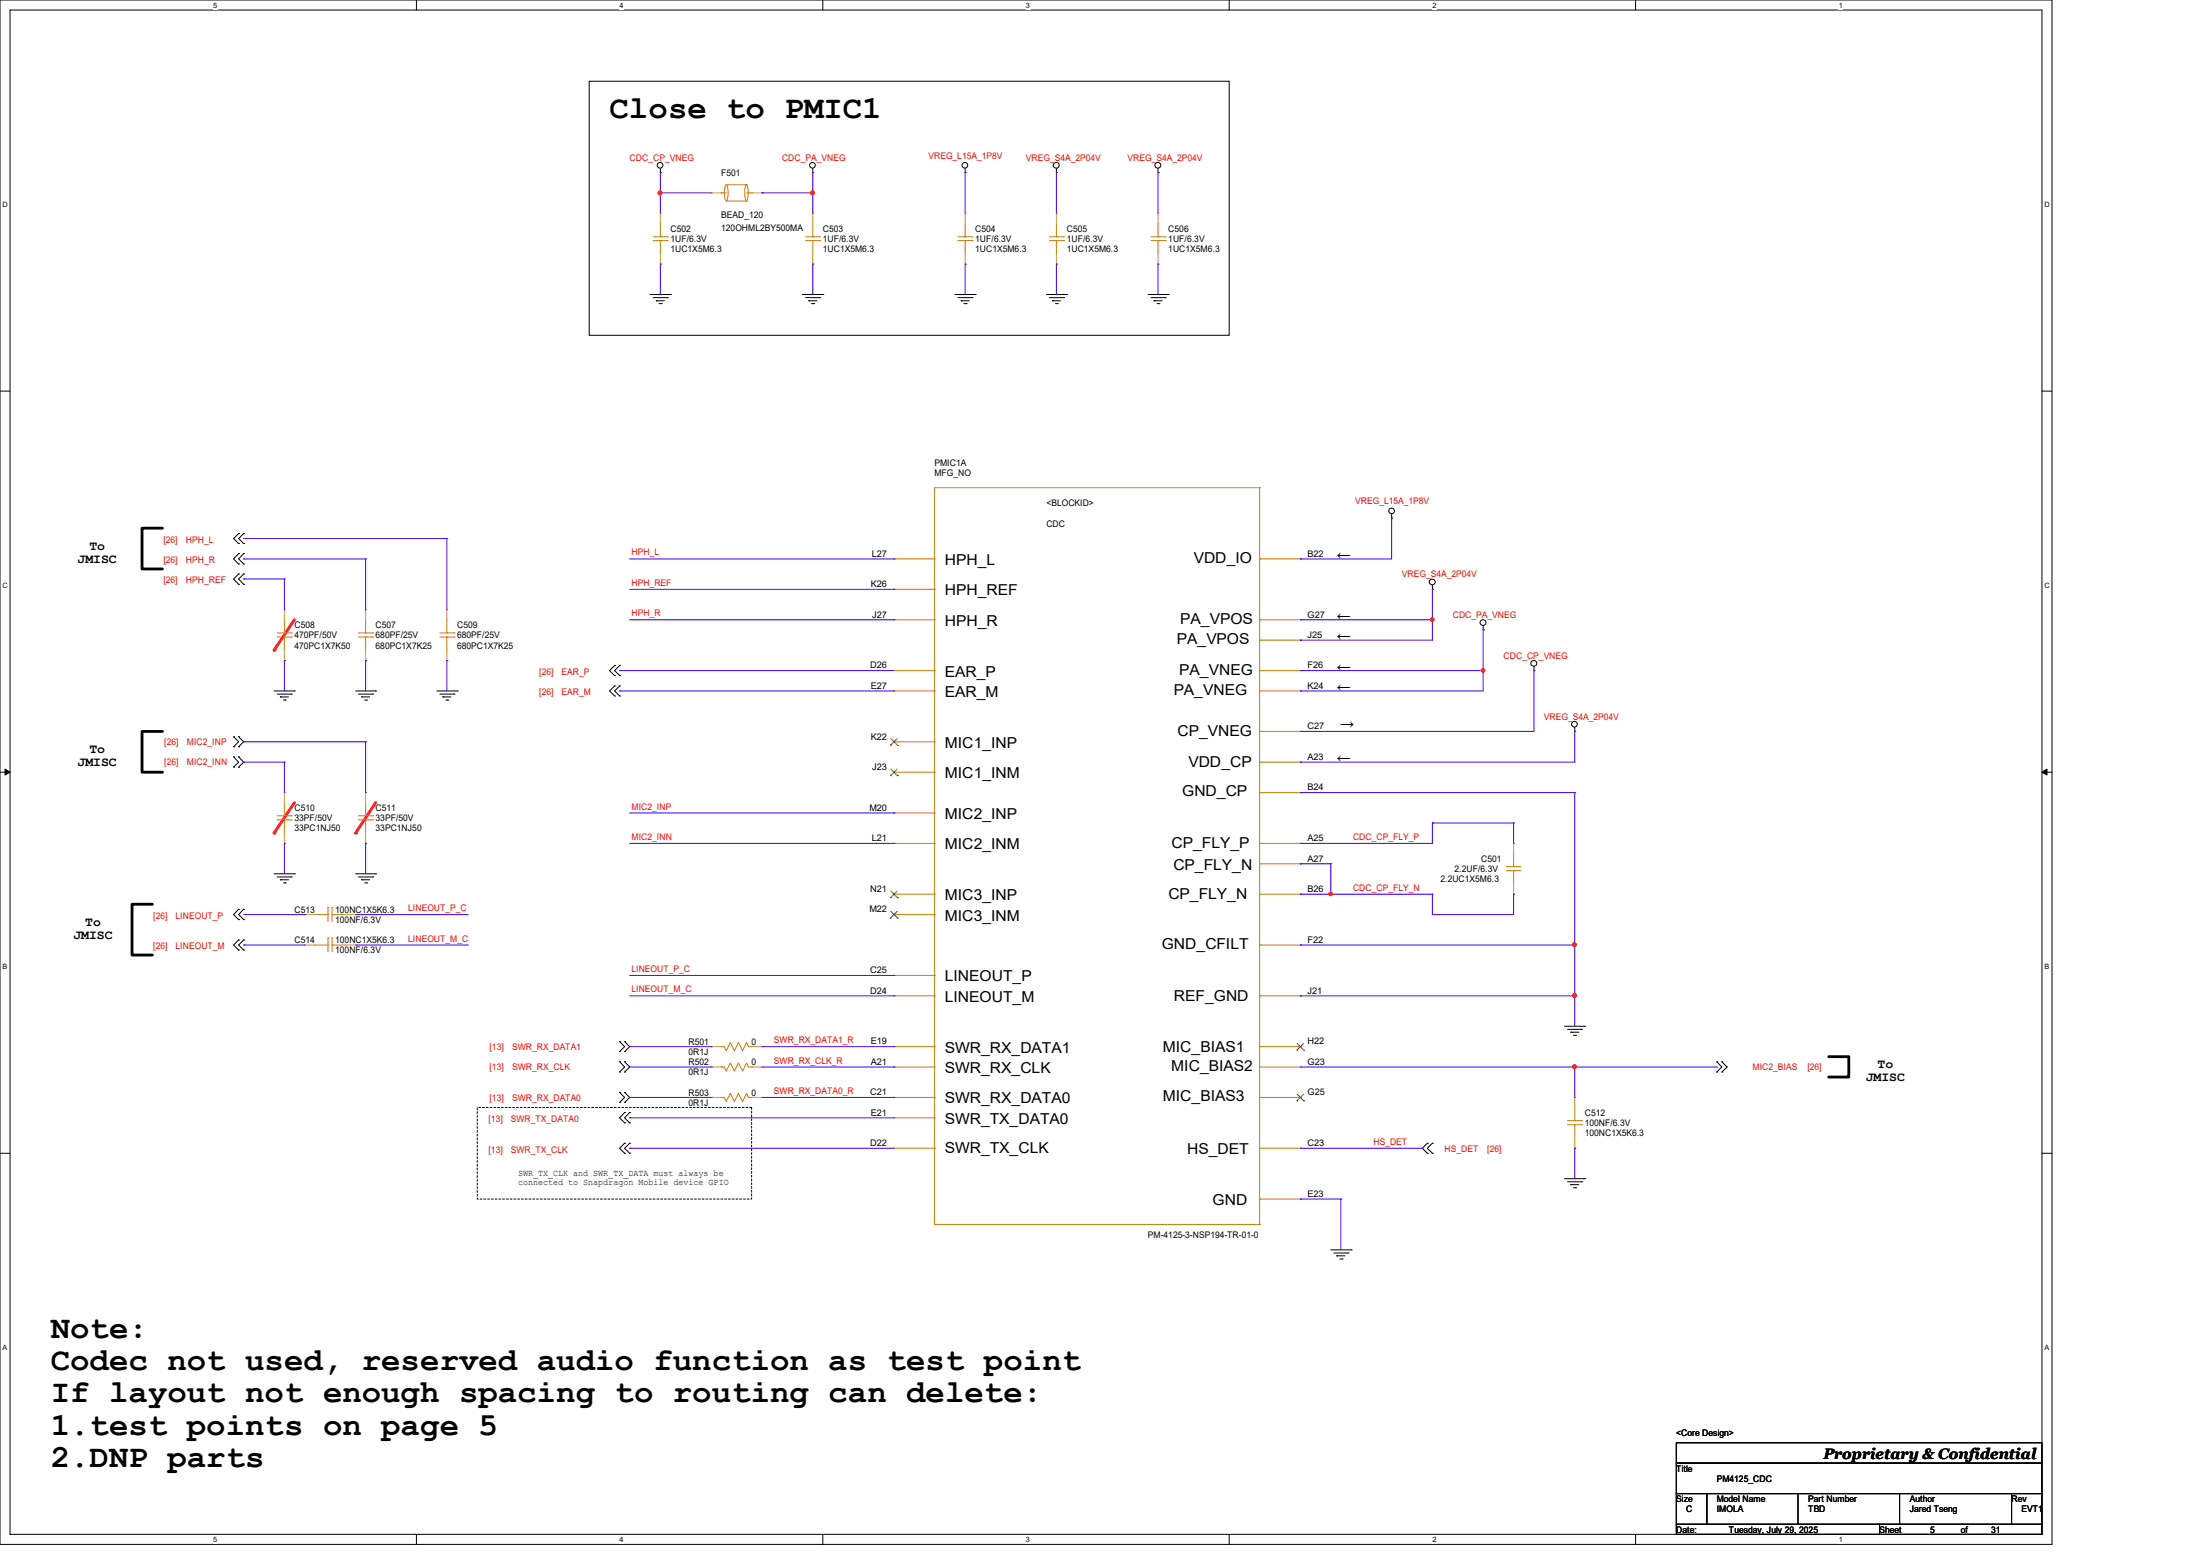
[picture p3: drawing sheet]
<svg xmlns="http://www.w3.org/2000/svg" width="297mm" height="210mm" viewBox="0 0 297 210" stroke-linecap="round" stroke-linejoin="round" font-family="sans-serif">
<path d="M0 0h277v208.4h-277zM1.4 1.4h274.3v205.7h-274.3z" fill="none" stroke="#000" stroke-width=".14"/>
<g fill="#fff">
<path d="M28.8 .1h.5v1.1h-.5z"/>
<path d="M28.8 207.2h.5v1.1h-.5z"/>
</g>
<path d="M56.2 0v1.4M56.2 207.1v1.3" fill="none" stroke="#000" stroke-width=".14"/>
<g fill="#fff">
<path d="M83.7 .1h.5v1.1h-.5z"/>
<path d="M83.7 207.2h.5v1.1h-.5z"/>
</g>
<path d="M111.1 0v1.4M111.1 207.1v1.3" fill="none" stroke="#000" stroke-width=".14"/>
<g fill="#fff">
<path d="M138.5 .1h.6v1.1h-.6z"/>
<path d="M138.5 207.2h.6v1.1h-.6z"/>
</g>
<path d="M165.9 0v1.4M165.9 207.1v1.3" fill="none" stroke="#000" stroke-width=".14"/>
<g fill="#fff">
<path d="M193.4 .1h.5v1.1h-.5z"/>
<path d="M193.4 207.2h.5v1.1h-.5z"/>
</g>
<path d="M220.8 0v1.4M220.8 207.1v1.3" fill="none" stroke="#000" stroke-width=".14"/>
<g fill="#fff">
<path d="M248.2 .1h.6v1.1h-.6z"/>
<path d="M248.2 207.2h.6v1.1h-.6z"/>
<path d="M.3 27.1h.8v1.1h-.8z"/>
<path d="M276 27.1h.7v1.1h-.7z"/>
<path d="M.3 78.5h.8v1.1h-.8z"/>
<path d="M276 78.5h.7v1.1h-.7z"/>
</g>
<path d="M0 52.8h1.4M275.7 52.8h1.3" fill="none" stroke="#000" stroke-width=".14"/>
<g fill="#fff">
<path d="M.3 129.9h.7v1.1h-.7z"/>
<path d="M276 129.9h.6v1.1h-.6z"/>
</g>
<path d="M0 104.2h1.4M275.7 104.2h1.3" fill="none" stroke="#000" stroke-width=".14"/>
<path d="M.7 103.8l.7 .4-.7 .4zM275.7 104.2l.7-.4v.8z" fill="#000" stroke="#000" stroke-width=".14"/>
<g fill="#fff">
<path d="M.3 181.4h.7v1.1h-.7z"/>
<path d="M276 181.4h.6v1.1h-.6z"/>
</g>
<path d="M79.5 11h86.4v34.3h-86.4zM0 155.7h1.4M275.7 155.7h1.3" fill="none" stroke="#000" stroke-width=".14"/>
<path d="M64.4 149.5h37.1v12.3h-37.1z" fill="none" stroke="#000" stroke-width=".14" stroke-dasharray=".3"/>
<path d="M39.8 108.3l-2.8 4.1" fill="none" stroke="#f00" stroke-width=".38"/>
<circle cx="37" cy="112.4" r=".19" fill="#f00"/>
<path d="M50.7 108.3l-2.7 4.1" fill="none" stroke="#f00" stroke-width=".38"/>
<circle cx="48" cy="112.4" r=".19" fill="#f00"/>
<path d="M21.9 98.7h-2.7v5.5h2.7" fill="none" stroke="#000" stroke-width=".38"/>
<path d="M39.8 83.7l-2.8 4.1" fill="none" stroke="#f00" stroke-width=".38"/>
<circle cx="37" cy="87.8" r=".19" fill="#f00"/>
<path d="M21.9 71.3h-2.7v5.5h2.7M20.6 122h-2.8v6.9h2.8M246.9 142.6h2.7v2.8h-2.7" fill="none" stroke="#000" stroke-width=".38"/>
<g fill="none" stroke="#000" stroke-width=".14">
<path d="M87.8 39.8h2.7M89.2 23.3h.1M89.2 22.7v.6M90.5 39.8h.1M108.3 39.8h2.8M109.7 23.3h.1M109.7 22.7v.6M111.1 39.8h.1M128.9 39.8h2.8M130.3 23.3h.1M130.3 22.7v.6M131.7 39.8h.1"/>
<path d="M141.3 39.8h2.7M142.6 23.3h.1M142.6 22.7v.6M144 39.8h.1M155 39.8h2.7M156.3 23.3h.1M156.3 22.7v.6M157.7 39.8h.1M88.2 40.2h1.9M88.6 40.6h.1M88.6 40.6h1.1M89 41h.3"/>
<path d="M89.3 41h.1M90.1 40.2h.1M108.8 40.2h1.9M109.2 40.6h.1M109.2 40.6h1.1M109.6 41h.3M109.9 41h.1M110.7 40.2h.1M129.3 40.2h1.9M129.8 40.6h.1M129.8 40.6h1.1M130.1 41h.3"/>
<path d="M130.4 41h.1M131.2 40.2h.1M141.7 40.2h1.9M142.1 40.6h.1M142.1 40.6h1.1M142.5 41h.2M142.7 41h.1M143.6 40.2h.1M155.4 40.2h1.9M155.8 40.6h.1M155.8 40.6h1.1M156.2 41h.3"/>
<path d="M156.5 41h.1M157.3 40.2h.1M32.2 72h.1M32.2 73.4h.1M32.2 74.7h.1M32.2 76.1h.1M32.2 77.5h.1M32.2 78.9h.1M32.2 72l-.7 .7 .7 .7M32.2 74.7l-.7 .7 .7 .7M32.2 77.5l-.7 .6 .7 .8M32.9 72h.1"/>
<path d="M32.9 73.4h.1M32.9 74.7h.1M32.9 76.1h.1M32.9 77.5h.1M32.9 78.9h.1M32.9 72l-.7 .7 .7 .7M32.9 74.7l-.7 .7 .7 .7M32.9 77.5l-.7 .6 .7 .8M187.9 69.9h.1M187.9 69.4v.5M193.4 79.5h.1M193.4 79v.5"/>
<path d="M31.5 99.4h.1M31.5 99.4l.7 .7-.7 .7M32.2 99.4h.1M32.2 99.4l.7 .7-.7 .7M37 93.3h2.8M37.4 93.7h1.9M37.8 94.1h.1M37.8 94.1h1.1M38.3 94.5h.2M38.5 94.5h.1M39.3 93.7h.1M39.8 93.3h.1"/>
<path d="M48 93.3h2.7M48.4 93.7h1.9M48.8 94.1h.1M48.8 94.1h1.1M49.2 94.5h.3M49.5 94.5h.1M50.3 93.7h.1M50.7 93.3h.1M59 93.3h2.7M59.4 93.7h1.9M59.8 94.1h.1M59.8 94.1h1.1"/>
<path d="M60.2 94.5h.3M60.5 94.5h.1M61.3 93.7h.1M61.7 93.3h.1M83 89.8h.1M83 91.2h.1M83 92.6h.1M83 93.9h.1M83 89.8l-.7 .7 .7 .7M83 92.6l-.7 .7 .7 .6M83.7 89.8h.1M83.7 91.2h.1"/>
<path d="M83.7 92.6h.1M83.7 93.9h.1M83.7 89.8l-.7 .7 .7 .7M83.7 92.6l-.7 .7 .7 .6M200.2 85h.1M200.2 84.5v.5M207.1 90.5h.1M207.1 90v.5M212.6 98.7h.1M212.6 98.2v.5M31.5 100.8h.1M31.5 103.5h.1"/>
<path d="M31.5 102.2h.1M31.5 102.2l.7 .7-.7 .6M32.2 100.8h.1M32.2 102.2h.1M32.2 103.5h.1M32.2 102.2l.7 .7-.7 .6M37 117.9h2.8M37.4 118.4h1.9M37.8 118.7h.1M37.8 118.7h1.1M38.3 119.2h.2M38.5 119.2h.1"/>
<path d="M39.3 118.4h.1M39.8 117.9h.1M48 117.9h2.7M48.4 118.4h1.9M48.8 118.7h.1M48.8 118.7h1.1M49.2 119.2h.3M49.5 119.2h.1M50.3 118.4h.1M50.7 117.9h.1M32.2 122.7h.1M32.2 124.1h.1"/>
<path d="M32.2 126.9h.1M32.2 128.2h.1M32.2 122.7l-.7 .7 .7 .7M32.2 126.9l-.7 .7 .7 .6M32.9 122.7h.1M32.9 124.1h.1M32.9 126.9h.1M32.9 128.2h.1M32.9 122.7l-.7 .7 .7 .7M32.9 126.9l-.7 .7 .7 .6M211.2 138.5h2.8M211.6 138.9h1.9"/>
<path d="M212 139.3h.1M212 139.3h1.1M212.4 139.7h.3M212.7 139.7h.1M213.5 138.9h.1M214 138.5h.1M83.7 141.9h.1M83.7 140.6h.1M83.7 144.7h.1M83.7 143.3h.1M83.7 148.8h.1M83.7 147.4h.1"/>
<path d="M83.7 140.6l.6 .7-.6 .6M83.7 143.3l.6 .7-.6 .7M83.7 147.4l.6 .7-.6 .7M84.3 140.6h.1M84.3 141.9h.1M84.3 143.3h.1M84.3 144.7h.1M84.3 147.4h.1M84.3 148.8h.1M84.3 150.2h.1M84.3 151.6h.1M84.3 154.3h.1"/>
<path d="M84.3 155.7h.1M84.3 140.6l.7 .7-.7 .6M84.3 143.3l.7 .7-.7 .7M84.3 147.4l.7 .7-.7 .7M84.3 150.2l-.6 .7 .6 .7M84.3 154.3l-.6 .7 .6 .7M85 150.2h.1M85 151.6h.1M85 154.3h.1M85 155.7h.1M85 150.2l-.7 .7 .7 .7M85 154.3l-.7 .7 .7 .7"/>
<path d="M192.7 154.3h.1M192.7 155.7h.1M192.7 154.3l-.7 .7 .7 .7M193.4 155.7h.1M193.4 154.3h.1M193.4 154.3l-.7 .7 .7 .7M211.2 159.1h2.8M211.6 159.5h1.9M212 159.9h.1M212 159.9h1.1M213.5 159.5h.1M214 159.1h.1"/>
<path d="M231.8 143.3h.1M231.8 144.7h.1M231.8 143.3l.7 .7-.7 .7M232.5 143.3h.1M232.5 144.7h.1M232.5 143.3l.7 .7-.7 .7M179.7 168.7h2.7M180.1 169.1h1.9M180.5 169.5h.1M180.5 169.5h1.1M180.9 169.9h.3M181.2 169.9h.1"/>
<path d="M182 169.1h.1M182.4 168.7h.1M212.4 160.3h.3M212.7 160.3h.1M226.3 194.7h49.4v2.8h-49.4zM226.3 197.5h49.4v4.1h-49.4zM226.3 201.6h4.1v4.1h-4.1zM226.3 205.7h27.4v1.4h-27.4zM230.4 201.6h41.2v4.1h-41.2zM242.7 205.7h.1M242.7 201.6v4.1M253.7 205.7h22v1.4h-22z"/>
<path d="M256.5 205.7h.1M256.5 201.6v4.1M271.6 201.6h4.1v4.1h-4.1z"/>
<circle cx="89.1" cy="22.3" r=".38"/>
<circle cx="109.7" cy="22.3" r=".38"/>
<circle cx="130.3" cy="22.3" r=".38"/>
<circle cx="142.6" cy="22.3" r=".39"/>
<circle cx="156.3" cy="22.3" r=".39"/>
<circle cx="187.9" cy="69" r=".38"/>
<circle cx="193.4" cy="78.5" r=".39"/>
<circle cx="200.2" cy="84" r=".39"/>
<circle cx="207.1" cy="89.5" r=".39"/>
<circle cx="212.6" cy="97.7" r=".38"/>
</g>
<g fill="none" stroke="#cc8006" stroke-width=".14">
<path d="M88.2 32.5h1.9M88.2 32h1.9M89.2 32h.1M89.2 32.5h.1M89.2 30.1v1.9M89.2 32.5v1.8M90.1 32.5h.1M90.1 32h.1M97.4 26h.1M97.4 26h.6M97.9 25l.1-.1a2.42 2.42 0 0 1 0 2.2 2.46 2.46 0 0 1-.1-2.1zM98 27.1h2.8"/>
<path d="M98 24.9h2.8M100.7 25l.1-.1a2.62 2.62 0 0 1 0 2.2 2.65 2.65 0 0 1-.1-2.1zM100.8 27.1h.1M100.8 24.9h.1M100.8 26h.7M101.5 26h.1M108.8 32.5h1.9M108.8 32h1.9M109.7 32h.1M109.7 32.5h.1M109.7 30.1v1.9M109.7 32.5v1.8"/>
<path d="M110.7 32.5h.1M110.7 32h.1M129.3 32.5h1.9M129.3 32h1.9M130.3 32h.1M130.3 32.5h.1M130.3 30.1v1.9M130.3 32.5v1.8M131.2 32.5h.1M131.2 32h.1M141.7 32.5h1.9M141.7 32h1.9"/>
<path d="M142.6 32h.1M142.6 32.5h.1M142.6 30.1v1.9M142.6 32.5v1.8M143.6 32.5h.1M143.6 32h.1M155.4 32.5h1.9M155.4 32h1.9M156.3 32h.1M156.3 32.5h.1M156.3 30.1v1.9M156.3 32.5v1.8"/>
<path d="M157.3 32.5h.1M157.3 32h.1M120.7 75.4h5.5M120.7 79.5h5.5M126.2 75.4h.1M126.2 79.5h.1M170.1 65.8h.1M170.1 75.4h.1M170.1 65.8h-43.9v99.5M170.1 65.8v99.5M170.1 75.4h5.5M37.4 86h1.9"/>
<path d="M37.4 85.4h1.9M38.4 85.4h.1M38.4 86h.1M38.4 83.7v1.7M38.4 86v1.8M39.3 86h.1M39.3 85.4h.1M48.4 86h1.9M48.4 85.4h1.9M49.4 85.4h.1M49.4 86h.1M49.4 83.7v1.7"/>
<path d="M49.4 86v1.8M50.3 86h.1M50.3 85.4h.1M59.4 86h1.9M59.4 85.4h1.9M60.3 85.4h.1M60.3 86h.1M60.3 83.7v1.7M60.3 86v1.8M61.3 86h.1M61.3 85.4h.1M120.7 83.7h5.5"/>
<path d="M120.7 90.5h5.5M120.7 93.3h5.5M126.2 83.7h.1M126.2 90.5h.1M126.2 93.3h.1M170.1 83.7h.1M170.1 86.4h.1M170.1 90.5h.1M170.1 93.3h.1M170.1 98.7h.1M170.1 83.7h5.5M170.1 90.5h5.5"/>
<path d="M170.1 93.3h5.5M170.1 86.4h5.5M170.1 98.7h5.5M37.4 110.7h1.9M37.4 110.1h1.9M38.4 110.1h.1M38.4 110.7h.1M38.4 108.3v1.8M38.4 110.7v1.7M39.3 110.7h.1M39.3 110.1h.1M48.4 110.7h1.9"/>
<path d="M48.4 110.1h1.9M49.4 110.1h.1M49.4 110.7h.1M49.4 108.3v1.8M49.4 110.7v1.7M50.3 110.7h.1M50.3 110.1h.1M120.7 100.1h5.5M120.7 104.2h5.5M120.7 109.7h5.5M120.7 113.8h5.5M126.2 100.1h.1"/>
<path d="M126.2 104.2h.1M126.2 109.7h.1M126.2 113.8h.1M170.1 102.9h.1M170.1 107h.1M170.1 113.8h.1M170.1 116.6h.1M170.1 113.8h5.5M170.1 102.9h5.5M170.1 107h5.5M170.1 116.6h5.5M203.4 117.5h.1"/>
<path d="M203.4 117h.1M203.4 117.5h1.9M203.4 117h1.9M204.3 117h.1M204.3 117.5h.1M204.3 115.2v1.8M204.3 117.5v1.8M42.5 123.4h1.8M42.5 127.6h1.8M44.3 123.4h.1M44.3 122.5h.1M44.3 127.6h.1"/>
<path d="M44.3 126.6h.1M44.3 122.5v1.9M44.3 126.6v1.9M44.8 122.5h.1M44.8 123.4h.1M44.8 126.6h.1M44.8 127.6h.1M44.8 123.4h1.8M44.8 122.5v1.9M44.8 126.6v1.9M44.8 127.6h1.8M120.7 123.4h5.5"/>
<path d="M120.7 120.7h5.5M120.7 131.7h5.5M120.7 134.4h5.5M126.2 120.7h.1M126.2 123.4h.1M126.2 131.7h.1M126.2 134.4h.1M170.1 120.7h.1M170.1 127.6h.1M170.1 134.4h.1M170.1 127.6h5.5M170.1 120.7h5.5"/>
<path d="M170.1 134.4h5.5M97.4 141.3h.4l.2 .5 .6-1.1 .5 1.1 .6-1.1 .5 1.1 .6-1.1 .2 .6h.5M97.4 141.3h.1M97.4 144h.4l.2 .6 .6-1.1 .5 1.1 .6-1.1 .5 1.1 .6-1.1 .2 .5h.5M97.4 144h.1M97.4 148.1h.4l.2 .6 .6-1.1 .5 1.1 .6-1.1 .5 1.1 .6-1.1 .2 .5h.5M97.4 148.1h.1M101.5 141.3h.1M101.5 144h.1M101.5 148.1h.1M120.7 141.3h5.5M120.7 144h5.5"/>
<path d="M120.7 148.1h5.5M120.7 150.9h5.5M120.7 155h5.5M126.2 141.3h.1M126.2 144h.1M126.2 148.1h.1M126.2 150.9h.1M126.2 155h.1M170.1 141.3h.1M170.1 144h.1M170.1 148.1h.1M170.1 155h.1"/>
<path d="M170.1 141.3h5.5M170.1 144h5.5M170.1 148.1h5.5M170.1 155h5.5M211.6 151.8h1.9M211.6 151.3h1.9M212.6 151.3h.1M212.6 151.8h.1M212.6 149.5v1.8M212.6 151.8v1.8M213.5 151.8h.1M213.5 151.3h.1"/>
<path d="M126.2 165.3h.1M126.2 165.3h43.9M170.1 165.3h.1M170.1 161.8h.1M170.1 161.8h5.5"/>
</g>
<g fill="none" stroke="#a84" stroke-width=".14">
<path d="M89.2 28.8h.1M89.2 35.6h.1M89.2 28.8v1.3M89.2 34.3v1.3M96 26h.1M96 26h1.4M101.5 26h1.4M102.9 26h.1M109.7 28.8h.1M109.7 35.6h.1M109.7 28.8v1.3M109.7 34.3v1.3"/>
<path d="M130.3 28.8h.1M130.3 35.6h.1M130.3 28.8v1.3M130.3 34.3v1.3M142.6 28.8h.1M142.6 35.6h.1M142.6 28.8v1.3M142.6 34.3v1.3M156.3 28.8h.1M156.3 35.6h.1M156.3 28.8v1.3M156.3 34.3v1.3"/>
<path d="M120.7 75.4h.1M120.7 79.5h.1M175.6 75.4h.1M38.4 82.3h.1M38.4 89.2h.1M38.4 82.3v1.4M38.4 87.8v1.4M49.4 82.3h.1M49.4 89.2h.1M49.4 82.3v1.4M49.4 87.8v1.4M60.3 82.3h.1"/>
<path d="M60.3 89.2h.1M60.3 82.3v1.4M60.3 87.8v1.4M120.7 83.7h.1M120.7 90.5h.1M120.7 93.3h.1M175.6 83.7h.1M175.6 86.4h.1M175.6 90.5h.1M175.6 93.3h.1M175.6 98.7h.1M38.4 107h.1"/>
<path d="M38.4 113.8h.1M38.4 107v1.3M38.4 112.4v1.4M49.4 107h.1M49.4 113.8h.1M49.4 107v1.3M49.4 112.4v1.4M120.7 100.1h.1M120.7 104.2h.1M120.7 109.7h.1M120.7 113.8h.1M175.6 102.9h.1"/>
<path d="M175.6 107h.1M175.6 113.8h.1M175.6 116.6h.1M204.3 113.8h.1M204.3 113.8v1.4M204.3 119.3v1.4M41.1 123.4h.1M41.1 127.6h.1M41.1 123.4h1.4M41.1 127.6h1.4M46.6 123.4h1.4M46.6 127.6h1.4"/>
<path d="M48 123.4h.1M48 127.6h.1M120.7 120.7h.1M120.7 123.4h.1M120.7 131.7h.1M120.7 134.4h.1M175.6 120.7h.1M175.6 127.6h.1M175.6 134.4h.1M204.3 120.7h.1M96 141.3h.1M96 144h.1"/>
<path d="M96 148.1h.1M96 141.3h1.4M96 144h1.4M96 148.1h1.4M101.5 141.3h1.4M101.5 144h1.4M101.5 148.1h1.4M102.9 141.3h.1M102.9 144h.1M102.9 148.1h.1M120.7 141.3h.1M120.7 144h.1"/>
<path d="M120.7 148.1h.1M120.7 150.9h.1M120.7 155h.1M175.6 141.3h.1M175.6 144h.1M175.6 148.1h.1M175.6 155h.1M212.6 148.1h.1M212.6 155h.1M212.6 148.1v1.4M212.6 153.6v1.4M175.6 161.8h.1"/>
</g>
<g fill="none" stroke="#804000" stroke-width=".14">
<path d="M120.3 99.7l.9 .9M121.1 99.7l-.9 .9M120.2 100.6h.1M120.2 104.7h.1M120.3 103.8l.9 .9M121.1 103.8l-.9 .9M121.2 100.6h.1M121.2 104.7h.1M120.2 121.2h.1M120.2 123.9h.1M120.3 120.3l.9 .9M120.3 123l.9 .9"/>
<path d="M121.1 120.3l-.9 .9M121.1 123l-.9 .9M121.2 121.2h.1M121.2 123.9h.1M175.1 141.7h.1M175.1 148.6h.1M175.1 140.8l.9 .9M175.1 147.7l.9 .9M176 140.8l-.9 .9M176 147.7l-.9 .9M176 141.7h.1M176 148.6h.1"/>
</g>
<g fill="none" stroke="#4200ff" stroke-width=".14">
<path d="M89.2 23.3h.1M89.2 26h.1M89.2 35.6h.1M89.2 23.3v5.5M89.2 35.6v4.2M89.2 26h6.8M102.9 26h.1M102.9 26h6.8M109.7 23.3h.1M109.7 26h.1M109.7 35.6h.1M109.7 23.3v5.5"/>
<path d="M109.7 35.6v4.2M130.3 23.3h.1M130.3 35.6h.1M130.3 23.3v5.5M130.3 35.6v4.2M142.6 23.3h.1M142.6 35.6h.1M142.6 23.3v5.5M142.6 35.6v4.2M156.3 23.3h.1M156.3 35.6h.1M156.3 23.3v5.5"/>
<path d="M156.3 35.6v4.2M32.9 72.7h.1M32.9 75.4h.1M32.9 78.1h.1M32.9 75.4h16.5M32.9 72.7h27.4M32.9 78.1h5.5M38.4 78.1h.1M38.4 78.1v4.2M49.4 75.4h.1M49.4 75.4v6.9M60.3 72.7h.1"/>
<path d="M60.3 72.7v9.6M85 75.4h35.7M85 79.5h35.7M120.7 75.4h.1M120.7 79.5h.1M175.6 75.4h.1M187.9 69.9h.1M187.9 69.9v5.5h-12.3M193.4 79.5h.1M193.4 79.5v6.9h-17.8M38.4 89.2h.1M38.4 89.2v4.1"/>
<path d="M49.4 89.2h.1M49.4 89.2v4.1M60.3 89.2h.1M60.3 89.2v4.1M83.7 90.5h.1M83.7 93.3h.1M83.7 90.5h37M83.7 93.3h37M85 83.7h35.7M120.7 83.7h.1M175.6 83.7h.1M175.6 86.4h.1"/>
<path d="M175.6 90.5h.1M175.6 93.3h.1M175.6 98.7h.1M175.6 83.7h17.8M175.6 90.5h24.6M193.4 83.7h.1M200.2 85h.1M200.2 90.5h.1M200.2 85v8.3h-24.6M207.1 90.5h.1M207.1 90.5v8.2h-31.5M212.6 98.7h.1"/>
<path d="M212.6 98.7v4.2h-37M32.9 100.1h.1M32.9 102.9h.1M32.9 102.9h5.5M32.9 100.1h16.5M38.4 102.9h.1M38.4 113.8h.1M38.4 102.9v4.1M38.4 113.8v4.1M49.4 100.1h.1M49.4 113.8h.1M49.4 100.1v6.9"/>
<path d="M49.4 113.8v4.1M85 113.8h35.7M85 109.7h35.7M120.7 109.7h.1M120.7 113.8h.1M175.6 102.9h.1M175.6 107h.1M175.6 113.8h.1M175.6 116.6h.1M175.6 107h37M175.6 116.6h4.1M179.7 116.6h.1"/>
<path d="M179.7 116.6v4.1M193.4 111.1h.1M193.4 111.1v2.7h-17.8M193.4 111.1h10.9M204.3 111.1h.1M204.3 111.1v2.7M212.6 107h.1M212.6 107v31.5M32.9 127.6h.1M32.9 123.4h8.2M32.9 127.6h8.2M41.1 123.4h.1"/>
<path d="M48 123.4h15.1M48 127.6h15.1M63.1 123.4h.1M63.1 127.6h.1M85 134.4h35.7M85 131.7h35.7M120.7 134.4h.1M120.7 131.7h.1M175.6 120.7h.1M175.6 127.6h.1M175.6 134.4h.1M175.6 120.7h17.8"/>
<path d="M175.6 127.6h37M175.6 134.4h37M179.7 120.7h.1M193.4 120.7h.1M193.4 123.4h.1M193.4 120.7v2.7M204.3 120.7h.1M204.3 120.7v2.7h-10.9M212.6 127.6h.1M212.6 134.4h.1M85 150.9h.1M85 155h.1"/>
<path d="M85 150.9h35.7M85 155h35.7M85 144h11M85 148.1h11M85 141.3h11M96 148.1h.1M96 144h.1M96 141.3h.1M102.9 144h17.8M102.9 148.1h17.8M102.9 141.3h17.8M120.7 144h.1"/>
<path d="M120.7 148.1h.1M120.7 141.3h.1M175.6 155h16.4M175.6 144h56.2M192 155h.1M212.6 144h.1M212.6 155h.1M212.6 144v4.1M212.6 155v4.1M231.8 144h.1M175.6 161.8h.1M175.6 161.8h5.4"/>
<path d="M181 161.8h.1M181 161.8v6.9"/>
</g>
<g fill="#f00" stroke="#f00" stroke-width=".14">
<circle cx="89.1" cy="26" r=".25"/>
<circle cx="109.7" cy="26" r=".25"/>
<circle cx="193.4" cy="83.6" r=".23"/>
<circle cx="200.2" cy="90.5" r=".23"/>
<circle cx="179.6" cy="120.6" r=".23"/>
<circle cx="212.6" cy="127.5" r=".25"/>
<circle cx="212.6" cy="134.4" r=".25"/>
<circle cx="212.6" cy="144" r=".25"/>
</g>
<g font-size="4.4">
<text x="82.3" y="16">Close to PMIC1</text>
<text x="6.9" y="180.6">Note:</text>
<text x="6.9" y="184.9">Codec not used, reserved audio function as test point</text>
<text x="6.9" y="189.3">If layout not enough spacing to routing can delete:</text>
<text x="6.9" y="193.6">1.test points on page 5</text>
<text x="6.9" y="198">2.DNP parts</text>
</g>
<g font-size="2.9">
<text x="182.3" y="74.5" transform="rotate(-180 182.3 74.5)">→</text>
<text x="182.3" y="82.8" transform="rotate(-180 182.3 82.8)">→</text>
<text x="182.3" y="85.5" transform="rotate(-180 182.3 85.5)">→</text>
<text x="182.3" y="89.6" transform="rotate(-180 182.3 89.6)">→</text>
<text x="182.3" y="92.3" transform="rotate(-180 182.3 92.3)">→</text>
<text x="181" y="98.3">→</text>
<text x="182.3" y="101.9" transform="rotate(-180 182.3 101.9)">→</text>
</g>
<g font-size="2">
<text x="127.5" y="76.2">HPH_L</text>
<text x="161.2" y="75.9">VDD_IO</text>
<text x="127.5" y="80.4">HPH_REF</text>
<text x="127.5" y="84.5">HPH_R</text>
<text x="158.9" y="86.9">PA_VPOS</text>
<text x="159.3" y="84.2">PA_VPOS</text>
<text x="127.5" y="91.3">EAR_P</text>
<text x="127.5" y="94.1">EAR_M</text>
<text x="158.5" y="93.8">PA_VNEG</text>
<text x="159.2" y="91.1">PA_VNEG</text>
<text x="127.5" y="100.9">MIC1_INP</text>
<text x="159" y="99.3">CP_VNEG</text>
<text x="127.5" y="105">MIC1_INM</text>
<text x="159.6" y="107.5">GND_CP</text>
<text x="160.4" y="103.5">VDD_CP</text>
<text x="127.5" y="110.5">MIC2_INP</text>
<text x="127.5" y="114.6">MIC2_INM</text>
<text x="158.2" y="114.5">CP_FLY_P</text>
<text x="158.4" y="117.4">CP_FLY_N</text>
<text x="127.5" y="121.5">MIC3_INP</text>
<text x="127.5" y="124.3">MIC3_INM</text>
<text x="157.7" y="121.4">CP_FLY_N</text>
<text x="156.8" y="128.1">GND_CFILT</text>
<text x="127.5" y="132.5">LINEOUT_P</text>
<text x="127.5" y="135.2">LINEOUT_M</text>
<text x="158.5" y="135.1">REF_GND</text>
<text x="127.5" y="142.1">SWR_RX_DATA1</text>
<text x="157" y="141.9">MIC_BIAS1</text>
<text x="127.5" y="144.8">SWR_RX_CLK</text>
<text x="127.5" y="148.9">SWR_RX_DATA0</text>
<text x="157" y="148.6">MIC_BIAS3</text>
<text x="158.1" y="144.5">MIC_BIAS2</text>
<text x="127.5" y="151.7">SWR_TX_DATA0</text>
<text x="127.5" y="155.7">SWR_TX_CLK</text>
<text x="160.3" y="155.8">HS_DET</text>
<text x="163.7" y="162.6">GND</text>
<text x="246.2" y="196.9">Proprietary &amp; Confidential</text>
</g>
<g font-size="1.8">
<text x="10.5" y="76">JMISC</text>
<text x="12.1" y="74.2">To</text>
<text x="12.1" y="101.6">To</text>
<text x="10.5" y="103.4">JMISC</text>
<text x="11.5" y="125">To</text>
<text x="9.9" y="126.7">JMISC</text>
<text x="251.9" y="145.9">JMISC</text>
<text x="253.5" y="144.1">To</text>
</g>
<g font-size="1.2" fill="#f00">
<text x="85" y="21.7">CDC_CP_VNEG</text>
<text x="105.6" y="21.7">CDC_PA_VNEG</text>
<text x="125.3" y="21.4">VREG_L15A_1P8V</text>
<text x="138.5" y="21.7">VREG_S4A_2P04V</text>
<text x="152.2" y="21.7">VREG_S4A_2P04V</text>
<text x="183" y="68.1">VREG_L15A_1P8V</text>
<text x="22.1" y="73.3">[26]</text>
<text x="22.1" y="76">[26]</text>
<text x="25.1" y="73.3">HPH_L</text>
<text x="25.1" y="76">HPH_R</text>
<text x="85.3" y="75">HPH_L</text>
<text x="189.3" y="77.9">VREG_S4A_2P04V</text>
<text x="22.1" y="78.7">[26]</text>
<text x="25.1" y="78.7">HPH_REF</text>
<text x="85.3" y="79.1">HPH_REF</text>
<text x="85.3" y="83.2">HPH_R</text>
<text x="196.1" y="83.4">CDC_PA_VNEG</text>
<text x="203" y="88.9">CDC_CP_VNEG</text>
<text x="72.8" y="91.1">[26]</text>
<text x="72.8" y="93.9">[26]</text>
<text x="75.8" y="91.1">EAR_P</text>
<text x="75.8" y="93.9">EAR_M</text>
<text x="22.2" y="100.6">[26]</text>
<text x="25.2" y="100.6">MIC2_INP</text>
<text x="208.4" y="97.2">VREG_S4A_2P04V</text>
<text x="22.2" y="103.3">[26]</text>
<text x="25.2" y="103.3">MIC2_INN</text>
<text x="85.3" y="109.3">MIC2_INP</text>
<text x="85.3" y="113.4">MIC2_INN</text>
<text x="182.7" y="113.4">CDC_CP_FLY_P</text>
<text x="20.7" y="124">[26]</text>
<text x="23.7" y="124">LINEOUT_P</text>
<text x="55.1" y="123">LINEOUT_P_C</text>
<text x="182.7" y="120.2">CDC_CP_FLY_N</text>
<text x="20.7" y="128.1">[26]</text>
<text x="23.7" y="128.1">LINEOUT_M</text>
<text x="55.1" y="127.1">LINEOUT_M_C</text>
<text x="85.3" y="131.2">LINEOUT_P_C</text>
<text x="85.3" y="133.9">LINEOUT_M_C</text>
<text x="66.1" y="141.7">[13]</text>
<text x="69.1" y="141.7">SWR_RX_DATA1</text>
<text x="104.5" y="143.6">SWR_RX_CLK_R</text>
<text x="104.5" y="140.8">SWR_RX_DATA1_R</text>
<text x="66.1" y="144.4">[13]</text>
<text x="66.1" y="148.6">[13]</text>
<text x="69.1" y="144.4">SWR_RX_CLK</text>
<text x="69.1" y="148.6">SWR_RX_DATA0</text>
<text x="104.5" y="147.7">SWR_RX_DATA0_R</text>
<text x="236.6" y="144.4">MIC2_BIAS</text>
<text x="244" y="144.4">[26]</text>
<text x="66" y="151.5">[13]</text>
<text x="66" y="155.6">[13]</text>
<text x="69" y="151.5">SWR_TX_DATA0</text>
<text x="69" y="155.6">SWR_TX_CLK</text>
<text x="185.4" y="154.5">HS_DET</text>
<text x="195" y="155.4">HS_DET</text>
<text x="200.8" y="155.4">[26]</text>
</g>
<g font-size="1.2">
<text x="97.4" y="23.7">F501</text>
<text x="97.4" y="29.4">BEAD_120</text>
<text x="90.5" y="31.3">C502</text>
<text x="90.5" y="32.7">1UF/6.3V</text>
<text x="90.5" y="34">1UC1X5M6.3</text>
<text x="97.4" y="31.2">120OHML2BY500MA</text>
<text x="111.1" y="31.3">C503</text>
<text x="111.1" y="32.7">1UF/6.3V</text>
<text x="111.1" y="34">1UC1X5M6.3</text>
<text x="131.7" y="31.3">C504</text>
<text x="131.7" y="32.7">1UF/6.3V</text>
<text x="131.7" y="34">1UC1X5M6.3</text>
<text x="144" y="31.3">C505</text>
<text x="144" y="32.7">1UF/6.3V</text>
<text x="144" y="34">1UC1X5M6.3</text>
<text x="157.7" y="31.3">C506</text>
<text x="157.7" y="32.7">1UF/6.3V</text>
<text x="157.7" y="34">1UC1X5M6.3</text>
<text x="126.2" y="62.9">PMIC1A</text>
<text x="126.2" y="64.2">MFG_NO</text>
<text x="141.3" y="68.3">&lt;BLOCKID&gt;</text>
<text x="141.3" y="71.1">CDC</text>
<text x="117.7" y="75.1">L27</text>
<text x="176.5" y="75.1">B22</text>
<text x="117.6" y="79.2">K26</text>
<text x="117.7" y="83.4">J27</text>
<text x="176.5" y="83.4">G27</text>
<text x="39.8" y="84.8">C508</text>
<text x="39.8" y="86.1">470PF/50V</text>
<text x="39.8" y="87.5">470PC1X7K50</text>
<text x="50.7" y="84.8">C507</text>
<text x="50.7" y="86.1">680PF/25V</text>
<text x="50.7" y="87.5">680PC1X7K25</text>
<text x="61.7" y="84.8">C509</text>
<text x="61.7" y="86.1">680PF/25V</text>
<text x="61.7" y="87.5">680PC1X7K25</text>
<text x="176.5" y="86.1">J25</text>
<text x="117.5" y="90.2">D26</text>
<text x="117.6" y="93">E27</text>
<text x="176.5" y="90.2">F26</text>
<text x="176.5" y="93">K24</text>
<text x="117.6" y="99.8">K22</text>
<text x="176.5" y="98.4">C27</text>
<text x="117.7" y="103.9">J23</text>
<text x="176.5" y="102.6">A23</text>
<text x="176.5" y="106.7">B24</text>
<text x="39.8" y="109.5">C510</text>
<text x="39.8" y="110.9">33PF/50V</text>
<text x="39.8" y="112.2">33PC1NJ50</text>
<text x="50.7" y="109.5">C511</text>
<text x="50.7" y="110.9">33PF/50V</text>
<text x="50.7" y="112.2">33PC1NJ50</text>
<text x="117.4" y="109.4">M20</text>
<text x="117.7" y="113.5">L21</text>
<text x="176.5" y="113.5">A25</text>
<text x="176.5" y="116.3">A27</text>
<text x="194.5" y="119.1">2.2UC1X5M6.3</text>
<text x="196.4" y="117.7">2.2UF/6.3V</text>
<text x="200" y="116.3">C501</text>
<text x="39.8" y="123.2">C513</text>
<text x="45.3" y="124.6">100NF/6.3V</text>
<text x="45.3" y="123.2">100NC1X5K6.3</text>
<text x="117.4" y="123.1">M22</text>
<text x="117.5" y="120.4">N21</text>
<text x="176.5" y="120.4">B26</text>
<text x="39.8" y="127.3">C514</text>
<text x="45.3" y="128.7">100NF/6.3V</text>
<text x="45.3" y="127.3">100NC1X5K6.3</text>
<text x="117.5" y="131.4">C25</text>
<text x="176.5" y="127.3">F22</text>
<text x="117.5" y="134.1">D24</text>
<text x="176.5" y="134.1">J21</text>
<text x="93" y="141">R501</text>
<text x="93" y="142.4">0R1J</text>
<text x="93" y="143.8">R502</text>
<text x="101.5" y="141">0</text>
<text x="101.5" y="143.8">0</text>
<text x="117.6" y="141">E19</text>
<text x="117.6" y="143.7">A21</text>
<text x="176.5" y="141">H22</text>
<text x="176.5" y="143.7">G23</text>
<text x="93" y="145.2">0R1J</text>
<text x="93" y="147.9">R503</text>
<text x="93" y="149.3">0R1J</text>
<text x="101.5" y="147.9">0</text>
<text x="117.5" y="147.8">C21</text>
<text x="176.5" y="147.8">G25</text>
<text x="117.5" y="154.7">D22</text>
<text x="117.6" y="150.6">E21</text>
<text x="176.5" y="154.7">C23</text>
<text x="213.9" y="150.6">C512</text>
<text x="213.9" y="152">100NF/6.3V</text>
<text x="213.9" y="153.4">100NC1X5K6.3</text>
<text x="69.9" y="158.7">SWR_TX_CLK and SWR_TX_DATA must always be</text>
<text x="69.9" y="160">connected to Snapdragon Mobile device GPIO</text>
<text x="176.5" y="161.5">E23</text>
<text x="155" y="167.1">PM-4125-3-NSP194-TR-01-0</text>
<text x="226.3" y="193.8">&lt;Core Design&gt;</text>
<text x="226.3" y="198.6">Title</text>
<text x="226.3" y="202.7">Size</text>
<text x="231.8" y="200">PM4125_CDC</text>
<text x="231.8" y="202.7">Model Name</text>
<text x="244.1" y="202.7">Part Number</text>
<text x="257.8" y="202.7">Author</text>
<text x="271.6" y="202.7">Rev</text>
<text x="226.3" y="206.9">Date:</text>
<text x="227.7" y="204.1">C</text>
<text x="231.8" y="204.1">IMOLA</text>
<text x="233.4" y="206.9">Tuesday, July 29, 2025</text>
<text x="244.1" y="204.1">TBD</text>
<text x="253.7" y="206.9">Sheet</text>
<text x="257.8" y="204.1">Jared Tseng</text>
<text x="260.6" y="206.9">5</text>
<text x="264.7" y="206.9">of</text>
<text x="268.8" y="206.9">31</text>
<text x="272.9" y="204.1">EVT1</text>
</g>
<g font-size="1">
<text x="28.8" y="1">5</text>
<text x="83.7" y="1">4</text>
<text x="138.5" y="1">3</text>
<text x="193.4" y="1">2</text>
<text x="248.2" y="1">1</text>
<text x=".3" y="27.9">D</text>
<text x="276" y="27.9">D</text>
<text x=".3" y="79.4">C</text>
<text x="276" y="79.4">C</text>
<text x=".3" y="130.8">B</text>
<text x="276" y="130.8">B</text>
<text x=".3" y="182.2">A</text>
<text x="276" y="182.2">A</text>
<text x="28.8" y="208.1">5</text>
<text x="83.7" y="208.1">4</text>
<text x="138.5" y="208.1">3</text>
<text x="193.4" y="208.1">2</text>
<text x="248.2" y="208.1">1</text>
</g>
</svg>
